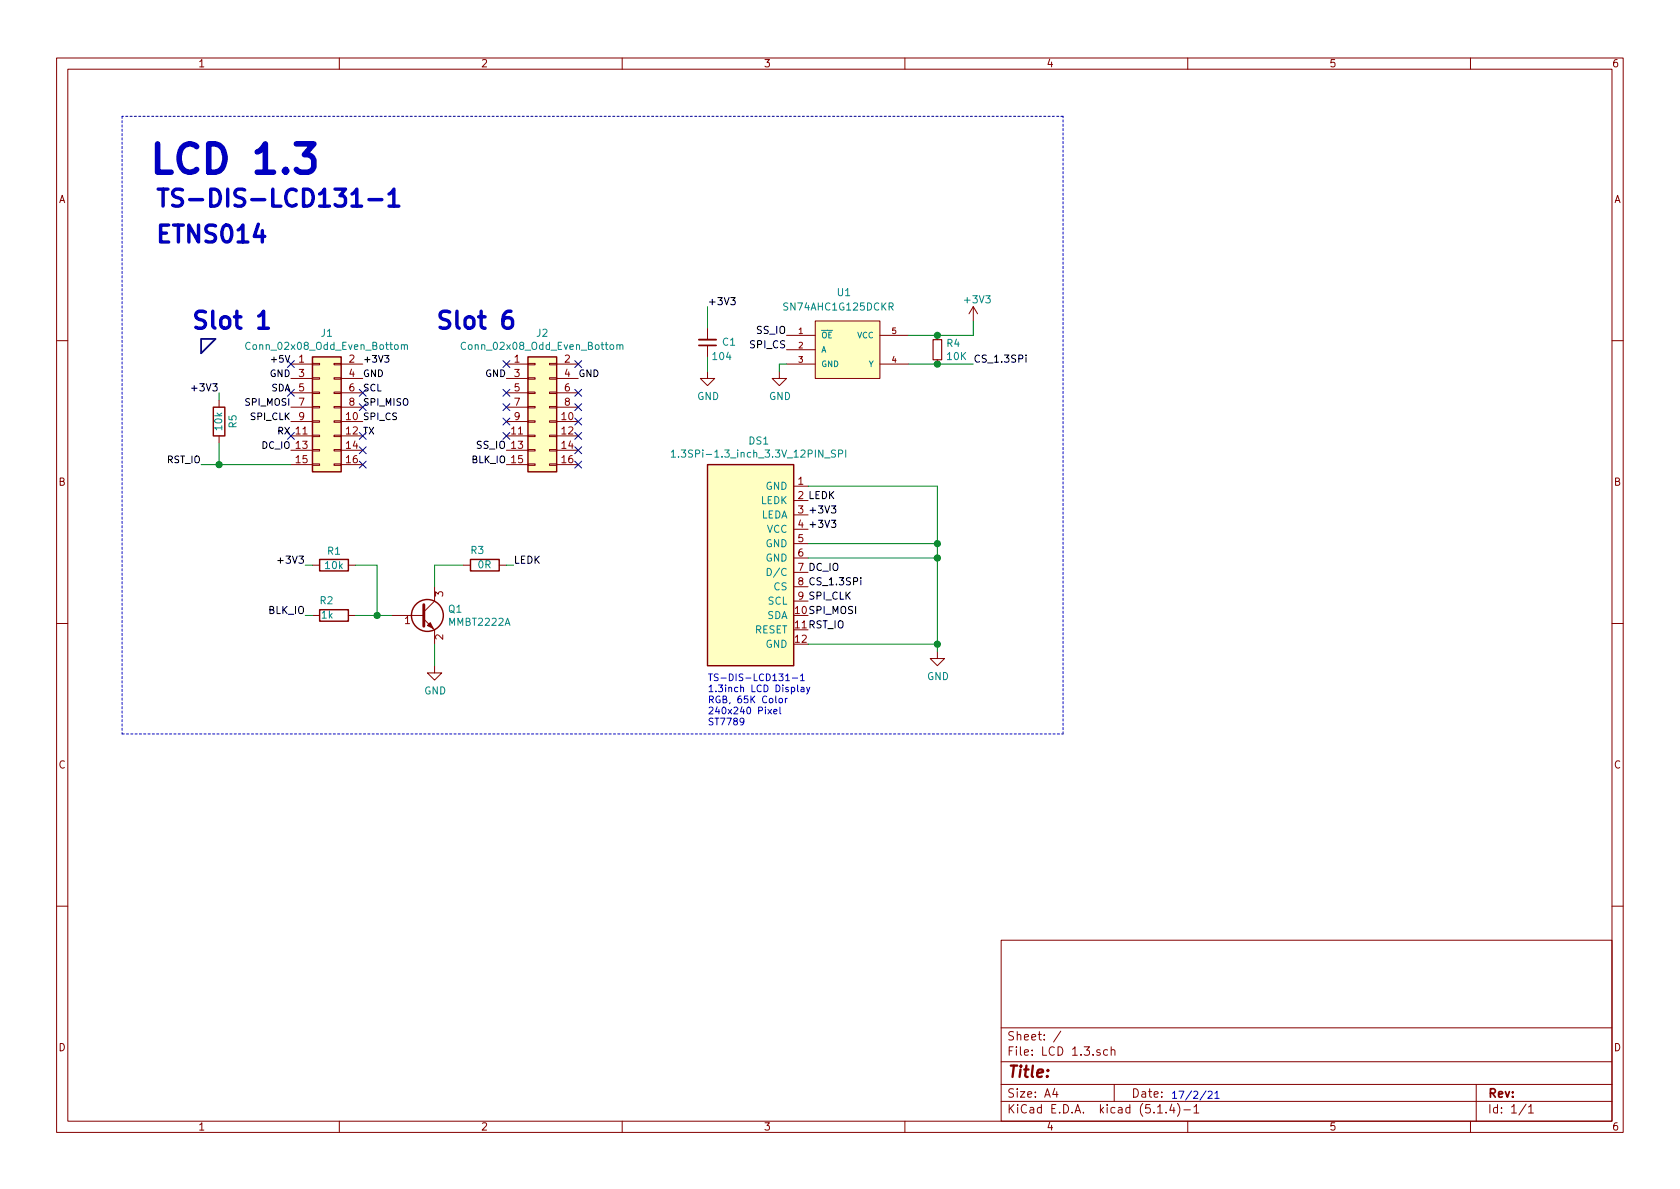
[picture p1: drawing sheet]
<svg xmlns="http://www.w3.org/2000/svg" width="297mm" height="210mm" viewBox="0 0 297 210" stroke-linecap="round" stroke-linejoin="round" font-family="sans-serif">
<g fill="none" stroke="#840000" stroke-width=".18">
<path d="M10 10.3h277v189.9h-277zM12 12.2h273v186.1h-273zM60 10.3v1.9M110 10.3v1.9M160 10.3v1.9M210 10.3v1.9M260 10.3v1.9M125.1 58v2.1M139.1 59.3h5M144.1 56.8h11.5v10.1h-11.5zM155.6 59.3h5.1M165.7 59.3v.8"/>
<path d="M172.1 54.2l-.8 1.3M172.1 54.2v2.6M172.1 54.2l.7 1.3M10 60.2h2M38.7 70.7v1.3M38.7 77.1v1.3M51.4 64.4h3.8M51.4 74.5h3.8M51.4 77.1h3.8M51.4 79.6h3.8M51.4 66.9h3.8M51.4 69.5h3.8"/>
<path d="M51.4 72h3.8M55.2 77h1.3v.2h-1.3zM55.2 79.5h1.3v.3h-1.3zM55.2 74.4h1.3v.3h-1.3zM55.2 69.3h1.3v.3h-1.3zM55.2 66.8h1.3v.3h-1.3zM55.2 64.3h1.3v.2h-1.3zM55.2 71.9h1.3v.2h-1.3zM59.1 77h1.2v.2h-1.2zM59.1 79.5h1.2v.3h-1.2zM59.1 74.4h1.2v.3h-1.2zM59.1 69.3h1.2v.3h-1.2z"/>
<path d="M59.1 66.8h1.2v.3h-1.2zM59.1 64.3h1.2v.2h-1.2zM59.1 71.9h1.2v.2h-1.2zM60.3 64.4h3.8M60.3 74.5h3.8M60.3 77.1h3.8M60.3 79.6h3.8M60.3 66.9h3.8M60.3 69.5h3.8M60.3 72h3.8M89.5 64.4h3.8M89.5 74.5h3.8"/>
<path d="M89.5 77.1h3.8M89.5 79.6h3.8M89.5 66.9h3.8M89.5 69.5h3.8M89.5 72h3.8M93.3 77h1.3v.2h-1.3zM93.3 79.5h1.3v.3h-1.3zM93.3 74.4h1.3v.3h-1.3zM93.3 69.3h1.3v.3h-1.3zM93.3 66.8h1.3v.3h-1.3zM93.3 64.3h1.3v.2h-1.3zM93.3 71.9h1.3v.2h-1.3z"/>
<path d="M97.2 77h1.2v.2h-1.2zM97.2 79.5h1.2v.3h-1.2zM97.2 74.4h1.2v.3h-1.2zM97.2 69.3h1.2v.3h-1.2zM97.2 66.8h1.2v.3h-1.2zM97.2 64.3h1.2v.2h-1.2zM97.2 71.9h1.2v.2h-1.2zM98.4 64.4h3.8M98.4 74.5h3.8M98.4 77.1h3.8M98.4 79.6h3.8M98.4 66.9h3.8"/>
<path d="M98.4 69.5h3.8M98.4 72h3.8M125.1 65.7v1.2h1.3l-1.3 1.3-1.3-1.3h1.3M125.1 61.1v2M137.8 65.7v1.2h1.3l-1.3 1.3-1.3-1.3h1.3M139.1 61.8h5M139.1 64.4h5M155.6 64.4h5.1M165.7 63.6v.8M285 60.2h2M51.4 82.2h3.8M55.2 82h1.3v.3h-1.3z"/>
<path d="M55.2 99.9h1.3M59.1 82h1.2v.3h-1.2zM60.3 82.2h3.8M61.6 99.9h1.3M81.9 99.9h1.3M88.3 99.9h1.2M89.5 82.2h3.8M93.3 82h1.3v.3h-1.3zM97.2 82h1.2v.3h-1.2zM98.4 82.2h3.8M140.3 86h2.6M140.3 88.5h2.6"/>
<path d="M140.3 91.1h2.6M140.3 93.6h2.6M140.3 96.1h2.6M140.3 98.7h2.6M10 110.3h2M55.2 108.8h1.3M61.6 108.8h1.3M69.2 108.8h5.7M74.9 109.5l1.9 1.9v2.5M76.8 117.7v1.3h1.3l-1.3 1.3-1.2-1.3h1.2M76.8 103.8v2.5l-1.9 1.9M140.3 101.2h2.6"/>
<path d="M140.3 103.8h2.6M140.3 106.3h2.6M165.7 115.2v1.3h1.3l-1.3 1.2-1.2-1.2h1.2M285 110.3h2M10 160.2h2M177 166.3h108v32h-108zM285 160.2h2M60 198.3v1.9M110 198.3v1.9M160 198.3v1.9M177 194.8h108M177 191.8h108"/>
<path d="M177 187.8h108M177 181.8h108M186.5 192.5l-.4 1h1M186.8 193v1M187.6 182.3l-1.3 2M195.8 185.7l-.4-.1-.3 .3 .1 .6 .2 .1 .4-.1M196.5 185.7a.37 .37 0 0 1 .6 .1v.8M196.5 185.1v1.5M197 191.8v3M204.7 196.8h.8M206.2 196.7v.1M207.2 195.2l-.4 1.1h.9"/>
<path d="M207.5 195.8v1M208.2 195.1a1.71 1.71 0 0 1 0 2.3M209.3 196.3h1.2M210 198.3v1.9M211.1 195.8l.4-.5v1.5M211.1 196.8h.9M260 198.3v1.9M261 191.8v6.5M269.8 195.2l-1.2 2M270.3 195.8l.4-.5v1.5M270.3 196.8h.8"/>
</g>
<g fill="none" stroke="#840000" stroke-width=".25">
<path d="M37.7 72h2.1v5.1h-2.1zM55.2 63.1h5.1v20.3h-5.1zM93.3 63.1h5.1v20.3h-5.1zM56.5 98.9h5.1v2.1h-5.1zM83.2 98.9h5.1v2.1h-5.1zM125.1 82.2h15.2v35.5h-15.2zM56.5 107.8h5.1v2h-5.1z"/>
<circle cx="75.6" cy="108.8" r="2.82"/>
</g>
<g fill="#ffffc2" stroke="#ffffc2" stroke-width=".18">
<path d="M144.1 56.8h11.5v10.1h-11.5z"/>
<path d="M125.1 82.2h15.2v35.5h-15.2z"/>
<path d="M55.2 63.1h5.1v20.3h-5.1z"/>
<path d="M93.3 63.1h5.1v20.3h-5.1z"/>
</g>
<g fill="none" stroke="#008484" stroke-width=".18">
<path d="M139.3 53.6h-.5l-.2 .2 .1 .3 .5 .3v.3l-.1 .1h-.5M44.2 60.6a.6 .6 0 0 0-.8 .5 .6 .6 0 0 0 .6 .7l.2-.1M71 61.1l.1-.1h.4v.8M71 61v.8M71.5 61.1l.2-.1h.3v.8M82.3 60.6a.6 .6 0 0 0-.8 .5 .6 .6 0 0 0 .6 .7l.2-.1M109.1 61.1l.1-.1h.4v.8M109.1 61v.8M109.6 61.1l.2-.1h.3v.8M118.7 79.9l.3-.3v1.2M149.5 79.6v1.2M118.7 80.8h.7"/>
<path d="M120 80.7v.1M148.3 80.2l.6-.1v-.4l-.1-.1h-.5v1.2M135.7 100.5a.64 .64 0 0 1 .7 .6 .64 .64 0 0 1-.7 .7z"/>
</g>
<path d="M165 60.1h1.5v3.5h-1.5z" fill="none" stroke="#840000" stroke-width=".2"/>
<path d="M74.9 106.9v3.8" fill="none" stroke="#840000" stroke-width=".51"/>
<path d="M75.6 110.6l.5-.5 .5 1z" fill="#840000" stroke="#840000" stroke-width=".18"/>
<path d="M123.6 60.1h3" fill="none" stroke="#840000" stroke-width=".33"/>
<path d="M123.6 61.1h3" fill="none" stroke="#840000" stroke-width=".3"/>
<path d="M21.6 20.6v109.2M188 20.6h-166.4M21.6 129.8h166.4M188 129.8v-109.2" fill="none" stroke="#0000c2" stroke-width=".18" stroke-dasharray=".4 .4"/>
<path d="M35.6 59.9h2.5l-2.5 2.6z" fill="none" stroke="#000084" stroke-width=".3"/>
<g fill="none" stroke="#008400" stroke-width=".18">
<path d="M125.1 54.2v3.8M172.1 56.8v2.5h-11.4M38.7 69.5v1.2M38.7 78.4v3.8M125.1 63.1v2.6M139.1 64.4h-1.3v1.3M160.7 64.4h11.4M35.6 82.2h15.8M54 99.9h1.2M62.9 99.9h3.8v8.9M81.9 99.9h-5.1v3.9M89.5 99.9h1.3"/>
<path d="M142.9 86h22.8v29.2M142.9 98.7h22.8M142.9 96.1h22.8M54 108.8h1.2M62.9 108.8h6.3M76.8 113.9v3.8M142.9 113.9h22.8"/>
</g>
<path d="M129.2 52.6h.8l-.4 .5 .3 .1v.6l-.2 .1-.5-.1M33.9 68.7h.9M68 62.9h.8l-.4 .4 .2 .1 .2 .1-.1 .5-.2 .1-.5-.1M181.4 62.8v.1M181.4 63.2v.9M49.1 99.1h1M147 92h.8l-.5 .5 .4 .1v.5l-.2 .2-.5-.2M147 89.5h.8l-.5 .4 .4 .2v.5l-.2 .1-.5-.1M152.2 102.2v.1M152.2 102.6v.8" fill="none" stroke="#000" stroke-width=".18"/>
<g fill="none" stroke="#0000c2" stroke-width=".18">
<path d="M138.9 119.5l.4-.3v1.2M140.1 119.9h.9M141.5 119.5l.4-.3v1.2M131.5 127.5l-.2 .2h-.2l-.3-.2v-.3l.3-.2h.2l.2 .2a.85 .85 0 0 1-.2 .9l-.3 .1M135.8 125.4l.6 .8M136.4 125.4l-.6 .8M136.8 125.9l.6-.2-.1-.2-.3-.1-.2 .2 .1 .6h.4M137.8 123.6l.1-.1 .4 .1v.6l-.2 .1-.3-.1zM137.9 125v1.1l.2 .1M138.9 123.5v.8M138.9 120.4h.7M139.2 123.5l-.3 .2"/>
<path d="M141 121.1v1.1l.2 .1M141.5 120.4h.7M141.7 121.6h.4l.1 .7M142.2 121.8l-.4 .1-.2 .1 .2 .3h.4M142.6 121.5l.3 .8M143.2 121.5l-.6 1.2M213.2 192.9l-1 1.6M213.6 193.1l.5-.1 .2 .3v.2l-.8 .7h.8M214.8 193.3l.4-.3v1.2M214.8 194.2h.7"/>
</g>
<path d="M45.7 39.6l-.7 2.2h1.8M62.2 34.3l.3-.1 .6-.8v3M62.2 36.4h1.7M65.2 35.3h2.3M68.8 34.3l.3-.1 .5-.8v3M68.8 36.4h1.7M45.7 55.9l.3-.2 .6-.7v3M45.7 58h1.7M90.3 55a1.19 1.19 0 0 0-1.4 1.3v1.1l.2 .4 .4 .2h.6l.4-.2 .1-1.1-.3-.4-.8-.1-.3 .1-.3 .4" fill="none" stroke="#0000c2" stroke-width=".61"/>
<path d="M52.4 25.4h3.1l-1.7 2a1.4 1.4 0 0 1 1.7 .9v1.2l-.5 .7-.5 .2h-1.4l-.7-.4" fill="none" stroke="#0000c2" stroke-width=".99"/>
<g fill="#008400" stroke="#008400" stroke-width=".25">
<circle cx="165.7" cy="64.4" r=".51"/>
<circle cx="66.7" cy="108.8" r=".51"/>
<circle cx="165.7" cy="113.9" r=".51"/>
<circle cx="165.7" cy="96.1" r=".51"/>
<circle cx="165.7" cy="98.7" r=".51"/>
<circle cx="38.7" cy="82.2" r=".51"/>
<circle cx="165.7" cy="59.3" r=".51"/>
</g>
<g fill="none" stroke="#000084" stroke-width=".18">
<path d="M50.8 63.8l1.2 1.2M50.8 76.5l1.2 1.2M50.8 68.9l1.2 1.2M52 63.8l-1.2 1.2M52 76.5l-1.2 1.2M52 68.9l-1.2 1.2M63.5 76.5l1.2 1.2M63.5 71.4l1.2 1.2M63.5 68.9l1.2 1.2M63.5 79l1.2 1.2M64.7 76.5l-1.2 1.2M64.7 71.4l-1.2 1.2"/>
<path d="M64.7 68.9l-1.2 1.2M64.7 79l-1.2 1.2M88.9 63.8l1.2 1.2M88.9 76.5l1.2 1.2M88.9 73.9l1.2 1.3M88.9 71.4l1.2 1.2M88.9 68.9l1.2 1.2M90.1 63.8l-1.2 1.2M90.1 76.5l-1.2 1.2M90.1 73.9l-1.2 1.3M90.1 71.4l-1.2 1.2M90.1 68.9l-1.2 1.2"/>
<path d="M101.6 63.8l1.2 1.2M101.6 68.9l1.2 1.2M101.6 71.4l1.2 1.2M101.6 73.9l1.2 1.3M101.6 76.5l1.2 1.2M101.6 79l1.2 1.2M102.8 63.8l-1.2 1.2M102.8 68.9l-1.2 1.2M102.8 71.4l-1.2 1.2M102.8 73.9l-1.2 1.3M102.8 76.5l-1.2 1.2M102.8 79l-1.2 1.2"/>
<path d="M63.5 81.6l1.2 1.2M64.7 81.6l-1.2 1.2M101.6 81.6l1.2 1.2M102.8 81.6l-1.2 1.2"/>
</g>
<text font-size="7" fill="#0000c2" x="26" y="30.7">LCD 1.3</text>
<g font-size="4.2" fill="#0000c2">
<text x="27.3" y="36.6">TS-DIS-LCD131-1</text>
<text x="27.3" y="42.9">ETNS014</text>
<text x="33.7" y="58.2">Slot 1</text>
<text x="76.8" y="58.2">Slot 6</text>
</g>
<text font-size="2.8" fill="#840000" x="178" y="190.5">Title:</text>
<g font-size="2.1" fill="#840000">
<text x="178" y="184">Sheet: /</text>
<text x="178" y="186.7">File: LCD 1.3.sch</text>
<text x="178" y="196.9">KiCad E.D.A. kicad (5.1.4)-1</text>
<text x="178" y="194.1">Size: A4</text>
<text x="200" y="194.1">Date:</text>
<text x="263" y="194.1">Rev:</text>
<text x="263" y="196.9">Id: 1/1</text>
</g>
<g font-size="1.8" fill="#840000">
<text x="35" y="11.9">1</text>
<text x="85" y="11.9">2</text>
<text x="135" y="11.9">3</text>
<text x="185" y="11.9">4</text>
<text x="235" y="11.9">5</text>
<text x="285" y="11.9">6</text>
<text x="10.4" y="35.9">A</text>
<text x="285.4" y="35.9">A</text>
<text x="52.9" y="64.1">1</text>
<text x="61.7" y="64.1">2</text>
<text x="91" y="64.1">1</text>
<text x="99.8" y="64.1">2</text>
<text x="52.9" y="66.7">3</text>
<text x="52.9" y="69.2">5</text>
<text x="52.9" y="71.7">7</text>
<text x="61.7" y="66.7">4</text>
<text x="61.7" y="69.2">6</text>
<text x="61.7" y="71.7">8</text>
<text x="91" y="66.7">3</text>
<text x="91" y="69.2">5</text>
<text x="91" y="71.7">7</text>
<text x="99.8" y="66.7">4</text>
<text x="99.8" y="69.2">6</text>
<text x="99.8" y="71.7">8</text>
<text x="52.9" y="74.3">9</text>
<text x="90.5" y="76.8">11</text>
<text x="91" y="74.3">9</text>
<text x="99.4" y="74.3">10</text>
<text x="99.4" y="76.8">12</text>
<text x="52.4" y="81.9">15</text>
<text x="61.3" y="79.4">14</text>
<text x="61.3" y="81.9">16</text>
<text x="99.4" y="79.4">14</text>
<text x="99.4" y="81.9">16</text>
<text x="10.4" y="85.9">B</text>
<text x="141.1" y="85.7">1</text>
<text x="285.4" y="85.9">B</text>
<text x="141.1" y="95.9">5</text>
<text x="141.1" y="98.4">6</text>
<text x="78.4" y="105.5" transform="rotate(-90 78.4 105.5)">3</text>
<text x="71.6" y="110.4">1</text>
<text x="78.4" y="113.1" transform="rotate(-90 78.4 113.1)">2</text>
<text x="140.6" y="113.7">12</text>
<text x="10.4" y="135.9">C</text>
<text x="285.4" y="135.9">C</text>
<text x="10.4" y="185.9">D</text>
<text x="285.4" y="185.9">D</text>
<text x="35" y="199.9">1</text>
<text x="85" y="199.9">2</text>
<text x="135" y="199.9">3</text>
<text x="185" y="199.9">4</text>
<text x="235" y="199.9">5</text>
<text x="285" y="199.9">6</text>
</g>
<g font-size="1.8">
<text x="125.1" y="54">+3V3</text>
<text x="133.9" y="59">SS_IO</text>
<text x="132.8" y="61.6">SPI_CS</text>
<text x="172.1" y="64.1">CS_1.3SPi</text>
<text x="34.5" y="69.2">+3V3</text>
<text x="61.3" y="74.3">10 SPI_CS</text>
<text x="61.3" y="76.8">12 TX</text>
<text x="84.3" y="79.4">SS_IO 13</text>
<text x="141.1" y="88.3">2 LEDK</text>
<text x="141.1" y="90.8">3 +3V3</text>
<text x="141.1" y="93.3">4 +3V3</text>
<text x="49.8" y="99.7">+3V3</text>
<text x="90.8" y="99.7">LEDK</text>
<text x="141.1" y="101">7 DC_IO</text>
<text x="141.1" y="103.5">8 CS_1.3SPi</text>
<text x="141.1" y="106">9 SPI_CLK</text>
<text x="47.5" y="108.6">BLK_IO</text>
<text x="140.6" y="108.6">10SPI_MOSI</text>
<text x="140.6" y="111.1">11RST_IO</text>
</g>
<g font-size="1.8" fill="#008484">
<text x="148.1" y="52.4">U1</text>
<text x="170.7" y="53.6">+3V3</text>
<text x="56.8" y="59.6">J1</text>
<text x="94.9" y="59.6">J2</text>
<text x="139.4" y="54.9">SN74AHC1G125DCKR</text>
<text x="44.1" y="61.9">Conn_02x08_Odd_Even_Bottom</text>
<text x="82.2" y="61.9">Conn_02x08_Odd_Even_Bottom</text>
<text x="126.1" y="63.7">104</text>
<text x="127.8" y="61.1">C1</text>
<text x="167.4" y="61.4">R4</text>
<text x="167.5" y="63.7">10K</text>
<text x="123.3" y="70.7">GND</text>
<text x="136" y="70.7">GND</text>
<text x="39.3" y="76" transform="rotate(-90 39.3 76)">10k</text>
<text x="41.8" y="75.7" transform="rotate(-90 41.8 75.7)">R5</text>
<text x="120.5" y="80.9">1.3SPi-1.3_inch_3.3V_12PIN_SPI</text>
<text x="132.5" y="78.6">DS1</text>
<text x="134.5" y="89.1">LEDK</text>
<text x="135.4" y="86.6">GND</text>
<text x="134.5" y="91.7">LEDA</text>
<text x="135.6" y="94.2">VCC</text>
<text x="57.6" y="100.6">10k</text>
<text x="57.9" y="98.1">R1</text>
<text x="83.3" y="98">R3</text>
<text x="84.6" y="100.5">0R</text>
<text x="135.4" y="96.8">GND</text>
<text x="135.4" y="99.3">GND</text>
<text x="136.3" y="101.8">D/C</text>
<text x="56.6" y="106.9">R2</text>
<text x="135.8" y="106.9">SCL</text>
<text x="136.9" y="104.4">CS</text>
<text x="56.9" y="109.4">1k</text>
<text x="79.3" y="108.4">Q1</text>
<text x="79.5" y="110.7">MMBT2222A</text>
<text x="133.4" y="112">RESET</text>
<text x="135.6" y="109.5">SDA</text>
<text x="135.4" y="114.5">GND</text>
<text x="75" y="122.8">GND</text>
<text x="163.9" y="120.3">GND</text>
</g>
<text font-size="1.8" fill="#0000c2" x="207" y="194.3">17/2/21</text>
<g font-size="1.7">
<text x="48.4" y="64.1">+5V</text>
<text x="64.1" y="64.1">+3V3</text>
<text x="43.6" y="71.7">SPI_MOSI</text>
<text x="47.8" y="66.7">GND</text>
<text x="47.9" y="69.2">SDA</text>
<text x="64.1" y="66.7">GND</text>
<text x="64.1" y="69.2">SCL</text>
<text x="64.1" y="71.7">SPI_MISO</text>
<text x="85.9" y="66.7">GND</text>
<text x="102.2" y="66.7">GND</text>
<text x="44.4" y="74.3">SPI_CLK</text>
<text x="49.1" y="76.8">RX 11</text>
<text x="29.6" y="81.9">RST_IO</text>
<text x="46.4" y="79.4">DC_IO 13</text>
<text x="83.4" y="81.9">BLK_IO 15</text>
</g>
<g font-size="1.7" fill="#0000c2">
<text x="125.1" y="120.4">TS-DIS-LCD131-1</text>
<text x="125.1" y="122.4">1.3inch LCD Display</text>
<text x="125.1" y="124.4">RGB, 65K Color</text>
<text x="125.1" y="126.3">240x240 Pixel</text>
<text x="125.1" y="128.3">ST7789</text>
</g>
<g font-size="1.4" fill="#840000">
<text x="141.2" y="59">1</text>
<text x="157.7" y="59">5</text>
<text x="141.2" y="61.6">2</text>
<text x="141.2" y="64.1">3</text>
<text x="157.7" y="64.1">4</text>
</g>
<g font-size="1.4" fill="#008484">
<text x="145.2" y="59.8">OE</text>
<text x="151.6" y="59.8">VCC</text>
<text x="145.2" y="62.4">A</text>
<text x="145.2" y="64.9">GND</text>
<text x="153.6" y="64.9">Y</text>
</g>
</svg>
